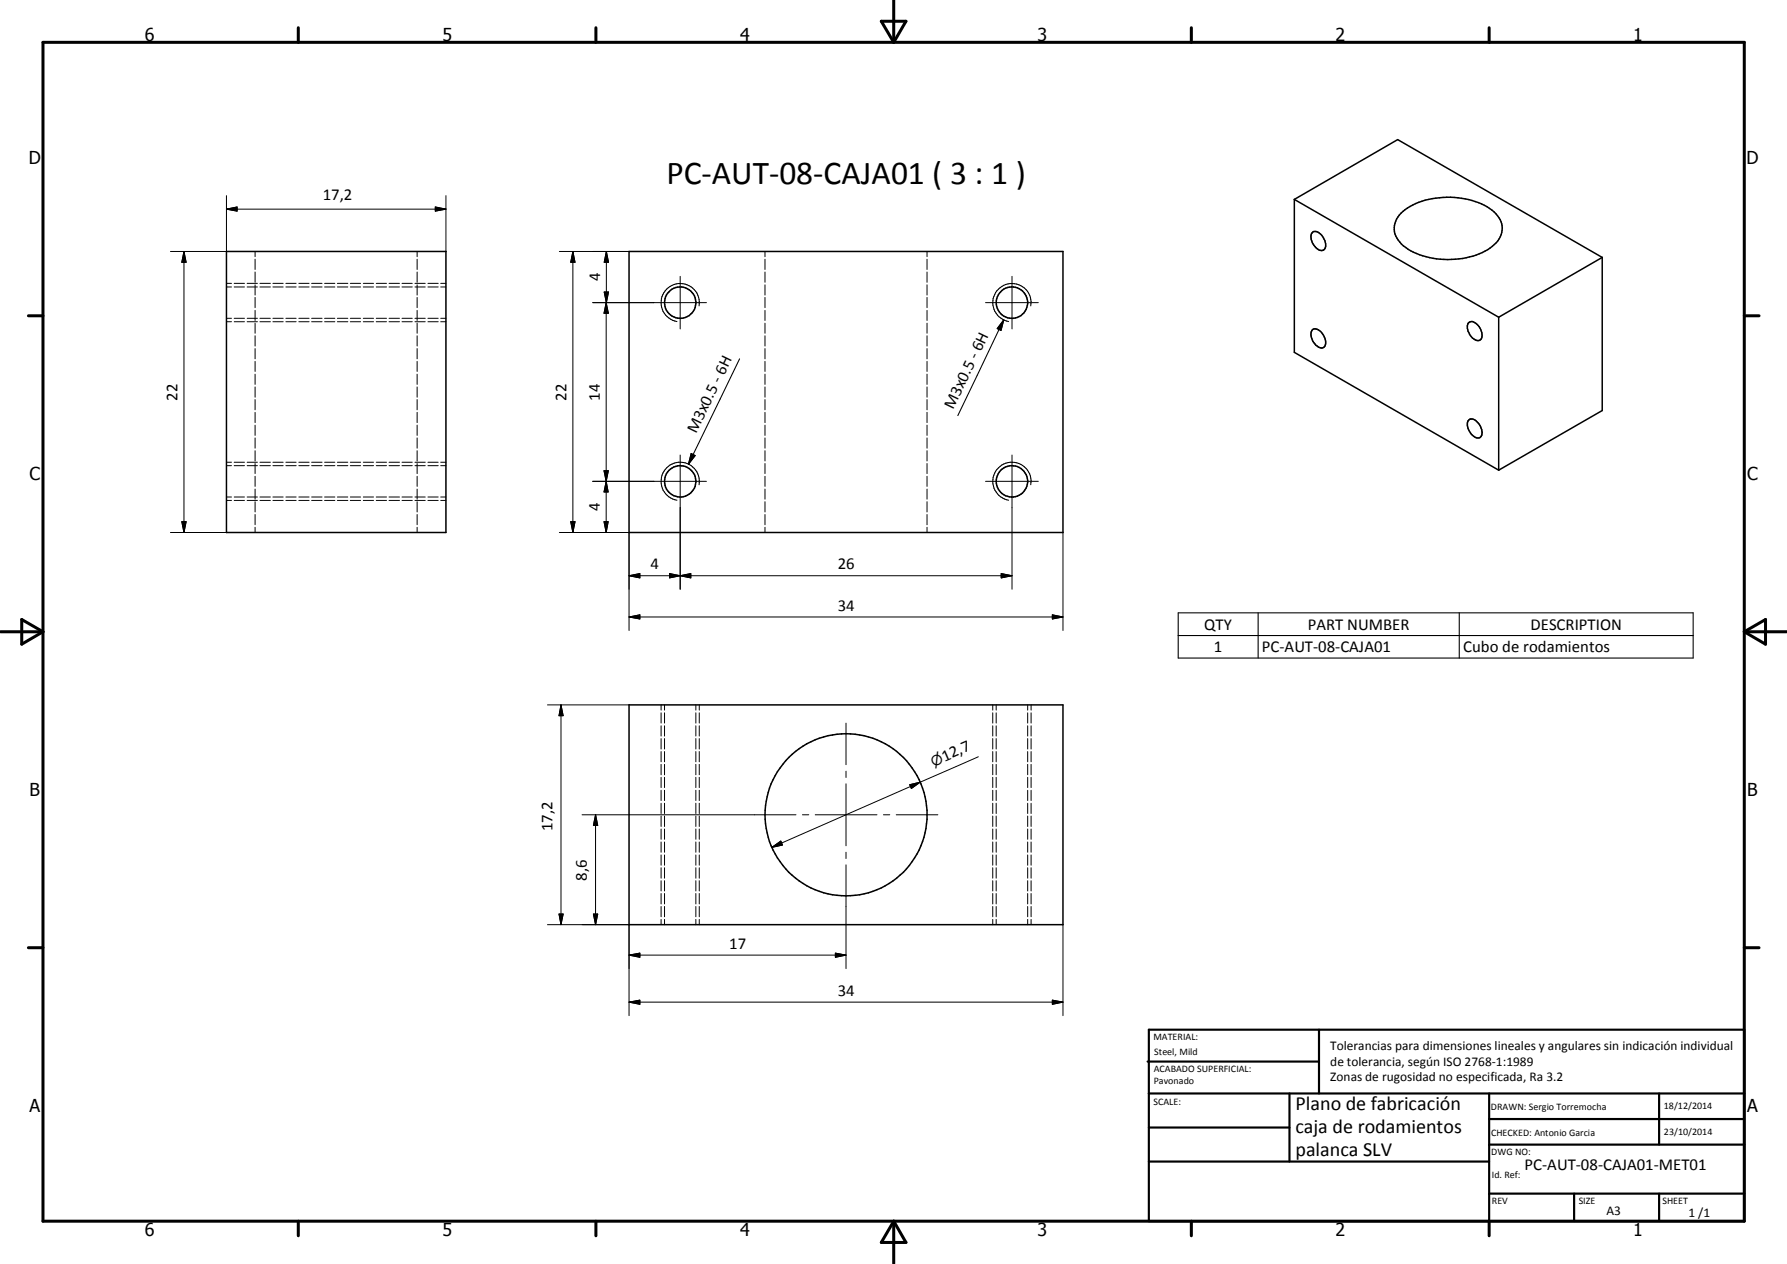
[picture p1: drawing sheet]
<svg xmlns="http://www.w3.org/2000/svg" width="420mm" height="297mm" viewBox="0 0 420 297" stroke-linecap="round" stroke-linejoin="round" font-family="sans-serif">
<g fill="none" stroke="#000" stroke-width=".35">
<path d="M53.2 59.1h51.6v66h-51.6zM147.9 59.1h102v66h-102zM304.3 46.9v35.9l48.1 27.7M304.3 46.9l48.1 27.6M304.3 46.9l24.3-14.1 48.1 27.7M308.6 54.7a1.7 1.7 0 0 1 2.4 .9 2.38 2.38 0 0 1 .2 3.2 1.78 1.78 0 0 1-2.3-1.1 2.72 2.72 0 0 1-.3-3zM329.4 50.1a15.3 15.3 0 0 1 10.8-3.7 17 17 0 0 1 11.1 3.4 4.9 4.9 0 0 1-.4 8.1 18.9 18.9 0 0 1-18.6 1.4 7.1 7.1 0 0 1-4.5-5.3 5.2 5.2 0 0 1 1.6-3.9zM308.6 77.5a1.57 1.57 0 0 1 2.2 .7l.6 1a1.72 1.72 0 0 1-.4 2.5 2.91 2.91 0 0 1-2.7-2.8v-.9zM345.2 76a1.27 1.27 0 0 1 2 .2 2.93 2.93 0 0 1 .9 3.6 1.79 1.79 0 0 1-2.4-.9l-.5-1a2.52 2.52 0 0 1 0-1.9zM352.4 74.5v36M376.7 60.5v36l-24.3 14M376.7 60.5l-24.3 14"/>
<path d="M345.2 98.9a1.42 1.42 0 0 1 2.3 .5 2.79 2.79 0 0 1 .6 3.3 1.7 1.7 0 0 1-2.4-1l-.4-.6a2.5 2.5 0 0 1-.1-2.2zM147.9 165.7h102v51.6h-102z"/>
<circle cx="159.9" cy="71.1" r="3.7"/>
<circle cx="237.9" cy="71.1" r="3.7"/>
<circle cx="159.9" cy="113.1" r="3.7"/>
<circle cx="237.9" cy="113.1" r="3.7"/>
<circle cx="198.9" cy="191.5" r="19.1"/>
</g>
<path d="M164.4 71.9a4.5 4.5 0 0 0-3.7-5.2 4.5 4.5 0 0 0-5.2 3.7 4.5 4.5 0 0 0 3.7 5.2M236 75.2l-.6 2.4-.9-.4zM236 75.2l-10.8 22.5M242.3 71.9a4.5 4.5 0 0 0-3.6-5.2 4.5 4.5 0 0 0-5.2 3.7 4.5 4.5 0 0 0 3.6 5.2M173.9 84.3l-12 24.8M162.5 106.6l.9 .5-1.5 2zM164.4 113.9a4.5 4.5 0 0 0-3.7-5.2 4.5 4.5 0 0 0-5.2 3.6 4.5 4.5 0 0 0 3.7 5.3M242.3 113.9a4.5 4.5 0 0 0-3.6-5.2 4.5 4.5 0 0 0-5.2 3.6 4.5 4.5 0 0 0 3.6 5.3M277 144h121.1v10.6h-121.1zM277 149.4h121.1M295.8 144v10.6M343.1 144v10.6" fill="none" stroke="#000" stroke-width=".25"/>
<g fill="none" stroke="#000" stroke-width=".24">
<path d="M43.3 59.1l.5 2.5h-1.1zM43.3 59.1v66M53.2 49.1l2.5-.5v1zM53.2 49.1h51.6M53.2 46v13.1h-13.1M60 59.1v1.2M98.1 59.1v1.2M102.4 48.6l2.4 .5-2.4 .5zM104.8 46v13.1M131.5 59.1h16.4M134.7 59.1l.5 2.5h-1zM134.7 59.1v66"/>
<path d="M142.6 59.1l.5 2.5h-1zM142.6 59.1l-.1 66M179.9 59.1v1.2M218 59.1v1.2M53.2 74.8h1.2M53.2 67.4h1.2M53.2 75.6h1.2M53.2 66.6h1.2M55.1 74.8h2.4M55.1 67.4h2.4M55.1 75.6h2.4M55.1 66.6h2.4"/>
<path d="M58.1 74.8h2.4M58.1 67.4h2.4M58.1 75.6h2.4M58.1 66.6h2.4M60 60.9v2.4M60 63.9v2.4M60 66.9v2.4M60 69.9v2.4M60 72.9v2.4M60 75.9v2.4M60 78.9v2.4M61.1 74.8h2.5"/>
<path d="M61.1 67.4h2.5M61.1 75.6h2.5M61.1 66.6h2.5M64.2 74.8h2.4M64.2 67.4h2.4M64.2 75.6h2.4M64.2 66.6h2.4M67.2 74.8h2.4M67.2 67.4h2.4M67.2 75.6h2.4M67.2 66.6h2.4M70.3 74.8h2.4"/>
<path d="M70.3 67.4h2.4M70.3 75.6h2.4M70.3 66.6h2.4M73.3 74.8h2.4M73.3 67.4h2.4M73.3 75.6h2.4M73.3 66.6h2.4M76.3 74.8h2.4M76.3 67.4h2.4M76.3 75.6h2.4M76.3 66.6h2.4M79.3 74.8h2.5"/>
<path d="M79.3 67.4h2.5M79.3 75.6h2.5M79.3 66.6h2.5M82.4 74.8h2.4M82.4 67.4h2.4M82.4 75.6h2.4M82.4 66.6h2.4M85.4 74.8h2.4M85.4 67.4h2.4M85.4 75.6h2.4M85.4 66.6h2.4M88.5 74.8h2.4"/>
<path d="M88.5 67.4h2.4M88.5 75.6h2.4M88.5 66.6h2.4M91.5 74.8h2.4M91.5 67.4h2.4M91.5 75.6h2.4M91.5 66.6h2.4M94.5 74.8h2.4M94.5 67.4h2.4M94.5 75.6h2.4M94.5 66.6h2.4M97.6 74.8h2.4"/>
<path d="M97.6 67.4h2.4M97.6 75.6h2.4M97.6 66.6h2.4M98.1 60.9v2.4M98.1 63.9v2.4M98.1 66.9v2.4M98.1 69.9v2.4M98.1 72.9v2.4M98.1 75.9v2.4M98.1 78.9v2.4M100.6 74.8h2.4M100.6 67.4h2.4"/>
<path d="M100.6 75.6h2.4M100.6 66.6h2.4M103.6 74.8h1.2M103.6 67.4h1.2M103.6 75.6h1.2M103.6 66.6h1.2M139.3 71.1h26.8M142.1 68.6h1l-.5 2.5zM142.1 68.6h1l-1.1 5h1zM142.5 71.1l.5 2.5h-1zM159.9 64.9v12.4M179.9 60.9v2.4"/>
<path d="M179.9 63.9v2.4M179.9 66.9v2.4M179.9 69.9v2.4M179.9 72.9v2.4M179.9 75.9v2.4M179.9 78.9v2.4M218 60.9v2.4M218 63.9v2.4M218 66.9v2.4M218 69.9v2.4M218 72.9v2.4M218 75.9v2.4"/>
<path d="M218 78.9v2.4M231.7 71.1h12.4M237.9 64.9v12.4M60 81.9v2.4M60 84.9v2.4M60 87.9v2.4M60 90.9v2.4M60 93.9v2.4M60 96.9v2.4M60 99.9v2.4M98.1 81.9v2.4M98.1 84.9v2.4"/>
<path d="M98.1 87.9v2.4M98.1 90.9v2.4M98.1 93.9v2.4M98.1 96.9v2.4M98.1 99.9v2.4M179.9 81.9v2.4M179.9 84.9v2.4M179.9 87.9v2.4M179.9 90.9v2.4M179.9 93.9v2.4M179.9 96.9v2.4M179.9 99.9v2.4"/>
<path d="M218 81.9v2.4M218 84.9v2.4M218 87.9v2.4M218 90.9v2.4M218 93.9v2.4M218 96.9v2.4M218 99.9v2.4M53.2 116.8h1.2M53.2 109.4h1.2M53.2 117.6h1.2M53.2 108.6h1.2M55.1 116.8h2.4"/>
<path d="M55.1 109.4h2.4M55.1 117.6h2.4M55.1 108.6h2.4M58.1 116.8h2.4M58.1 109.4h2.4M58.1 117.6h2.4M58.1 108.6h2.4M60 102.9v2.4M60 105.9v2.4M60 108.9v2.4M60 111.9v2.4M60 114.9v2.4"/>
<path d="M60 117.9v2.4M61.1 116.8h2.5M61.1 109.4h2.5M61.1 117.6h2.5M61.1 108.6h2.5M64.2 116.8h2.4M64.2 109.4h2.4M64.2 117.6h2.4M64.2 108.6h2.4M67.2 116.8h2.4M67.2 109.4h2.4M67.2 117.6h2.4"/>
<path d="M67.2 108.6h2.4M70.3 116.8h2.4M70.3 109.4h2.4M70.3 117.6h2.4M70.3 108.6h2.4M73.3 116.8h2.4M73.3 109.4h2.4M73.3 117.6h2.4M73.3 108.6h2.4M76.3 116.8h2.4M76.3 109.4h2.4M76.3 117.6h2.4"/>
<path d="M76.3 108.6h2.4M79.3 116.8h2.5M79.3 109.4h2.5M79.3 117.6h2.5M79.3 108.6h2.5M82.4 116.8h2.4M82.4 109.4h2.4M82.4 117.6h2.4M82.4 108.6h2.4M85.4 116.8h2.4M85.4 109.4h2.4M85.4 117.6h2.4"/>
<path d="M85.4 108.6h2.4M88.5 116.8h2.4M88.5 109.4h2.4M88.5 117.6h2.4M88.5 108.6h2.4M91.5 116.8h2.4M91.5 109.4h2.4M91.5 117.6h2.4M91.5 108.6h2.4M94.5 116.8h2.4M94.5 109.4h2.4M94.5 117.6h2.4"/>
<path d="M94.5 108.6h2.4M97.6 116.8h2.4M97.6 109.4h2.4M97.6 117.6h2.4M97.6 108.6h2.4M98.1 102.9v2.4M98.1 105.9v2.4M98.1 108.9v2.4M98.1 111.9v2.4M98.1 114.9v2.4M98.1 117.9v2.4M100.6 116.8h2.4"/>
<path d="M100.6 109.4h2.4M100.6 117.6h2.4M100.6 108.6h2.4M103.6 116.8h1.2M103.6 109.4h1.2M103.6 117.6h1.2M103.6 108.6h1.2M139.3 113.1h26.8M142 110.6h1l-.5 2.5zM142 110.6h1l-1 5h1zM142.5 113.1l.5 2.5h-1zM159.9 106.9v31.6"/>
<path d="M179.9 102.9v2.4M179.9 105.9v2.4M179.9 108.9v2.4M179.9 111.9v2.4M179.9 114.9v2.4M179.9 117.9v2.4M218 102.9v2.4M218 105.9v2.4M218 108.9v2.4M218 111.9v2.4M218 114.9v2.4M218 117.9v2.4"/>
<path d="M231.7 113.1h12.4M237.9 106.9v31.6M40.1 125.1h13.1M42.7 122.6h1.1l-.5 2.5zM60 120.9v2.4M60 123.9v1.2M98.1 120.9v2.4M98.1 123.9v1.2M131.5 125.1h16.4v23.1M134.2 122.6h1l-.5 2.5zM142 122.6h1l-.5 2.5zM147.9 135.3l2.5-.5v1z"/>
<path d="M147.9 135.3h90M157.4 134.8l2.5 .5-2.5 .5zM157.4 134.8l5 1v-1l-5 1zM159.9 135.3l2.5-.5v1zM179.9 120.9v2.4M179.9 123.9v1.2M218 120.9v2.4M218 123.9v1.2M235.4 134.8l2.5 .5-2.5 .5zM249.9 125.1v23.1M147.9 145l2.5-.5v1zM147.9 145h102"/>
<path d="M247.4 144.5l2.5 .5-2.5 .5zM128.7 165.7h19.2M131.9 165.7l.5 2.5h-1zM131.9 165.7v51.6M155.4 165.7v1.2M155.4 167.5v2.4M155.4 170.6v2.4M155.4 173.6v2.4M155.4 176.6v2.4M155.4 179.6v2.5M156.2 165.7v1.2M156.2 167.5v2.4"/>
<path d="M156.2 170.6v2.4M156.2 173.6v2.4M156.2 176.6v2.4M156.2 179.6v2.5M163.6 165.7v1.2M163.6 167.5v2.4M163.6 170.6v2.4M163.6 173.6v2.4M163.6 176.6v2.4M163.6 179.6v2.5M164.4 165.7v1.2M164.4 167.5v2.4"/>
<path d="M164.4 170.6v2.4M164.4 173.6v2.4M164.4 176.6v2.4M164.4 179.6v2.5M198.9 169.9v9.8M230 177.8l-13.6 6M233.4 165.7v1.2M233.4 167.5v2.4M233.4 170.6v2.4M233.4 173.6v2.4M233.4 176.6v2.4M233.4 179.6v2.5"/>
<path d="M234.2 165.7v1.2M234.2 167.5v2.4M234.2 170.6v2.4M234.2 173.6v2.4M234.2 176.6v2.4M234.2 179.6v2.5M241.6 165.7v1.2M241.6 167.5v2.4M241.6 170.6v2.4M241.6 173.6v2.4M241.6 176.6v2.4M241.6 179.6v2.5"/>
<path d="M242.4 165.7v1.2M242.4 167.5v2.4M242.4 170.6v2.4M242.4 173.6v2.4M242.4 176.6v2.4M242.4 179.6v2.5M136.9 191.5h50.2M140 191.5l.5 2.5h-1zM140 191.5v25.8M155.4 182.7v2.4M155.4 185.7v2.4M155.4 188.8v2.4"/>
<path d="M155.4 191.8v2.4M155.4 194.8v2.4M155.4 197.9v2.4M156.2 182.7v2.4M156.2 185.7v2.4M156.2 188.8v2.4M156.2 191.8v2.4M156.2 194.8v2.4M156.2 197.9v2.4M163.6 182.7v2.4M163.6 185.7v2.4M163.6 188.8v2.4"/>
<path d="M163.6 191.8v2.4M163.6 194.8v2.4M163.6 197.9v2.4M164.4 182.7v2.4M164.4 185.7v2.4M164.4 188.8v2.4M164.4 191.8v2.4M164.4 194.8v2.4M164.4 197.9v2.4M181.5 199.1l2.1-1.4 .4 .9zM188.7 191.5h1.4M191.7 191.5h14.5"/>
<path d="M198.9 181.2v1.5M198.9 184.2v14.6M207.7 191.5h1.5M210.7 191.5h9.8M213.9 184.4l2.5-.6-2.1 1.5zM216.4 183.8l-34.9 15.3M233.4 182.7v2.4M233.4 185.7v2.4M233.4 188.8v2.4M233.4 191.8v2.4M233.4 194.8v2.4M233.4 197.9v2.4"/>
<path d="M234.2 182.7v2.4M234.2 185.7v2.4M234.2 188.8v2.4M234.2 191.8v2.4M234.2 194.8v2.4M234.2 197.9v2.4M241.6 182.7v2.4M241.6 185.7v2.4M241.6 188.8v2.4M241.6 191.8v2.4M241.6 194.8v2.4M241.6 197.9v2.4"/>
<path d="M242.4 182.7v2.4M242.4 185.7v2.4M242.4 188.8v2.4M242.4 191.8v2.4M242.4 194.8v2.4M242.4 197.9v2.4M128.7 217.3h19.2v21.4M131.4 214.8h1l-.5 2.5zM139.5 214.8h1l-.5 2.5zM155.4 200.9v2.4M155.4 203.9v2.5M155.4 207v2.4"/>
<path d="M155.4 210v2.4M155.4 213v2.4M155.4 216.1v1.2M156.2 200.9v2.4M156.2 203.9v2.5M156.2 207v2.4M156.2 210v2.4M156.2 213v2.4M156.2 216.1v1.2M163.6 200.9v2.4M163.6 203.9v2.5M163.6 207v2.4"/>
<path d="M163.6 210v2.4M163.6 213v2.4M163.6 216.1v1.2M164.4 200.9v2.4M164.4 203.9v2.5M164.4 207v2.4M164.4 210v2.4M164.4 213v2.4M164.4 216.1v1.2M198.9 200.3v1.5M198.9 203.2v24.4M233.4 200.9v2.4"/>
<path d="M233.4 203.9v2.5M233.4 207v2.4M233.4 210v2.4M233.4 213v2.4M233.4 216.1v1.2M234.2 200.9v2.4M234.2 203.9v2.5M234.2 207v2.4M234.2 210v2.4M234.2 213v2.4M234.2 216.1v1.2M241.6 200.9v2.4"/>
<path d="M241.6 203.9v2.5M241.6 207v2.4M241.6 210v2.4M241.6 213v2.4M241.6 216.1v1.2M242.4 200.9v2.4M242.4 203.9v2.5M242.4 207v2.4M242.4 210v2.4M242.4 213v2.4M242.4 216.1v1.2M249.9 217.3v21.4"/>
<path d="M147.9 235.5l2.5-.5v1zM147.9 224.5l2.5-.5v1zM147.9 235.5h102M147.9 224.5h51M196.4 224l2.5 .5-2.5 .5zM247.4 235l2.5 .5-2.5 .5z"/>
</g>
<g fill="none" stroke="#000" stroke-width=".71">
<path d="M10.1 9.9h400v277.1h-400zM70.1 6.5v3.4M140.1 6.5v3.4M207.2 5h5.8l-2.9 4.9zM210.1 0v9.9M280.1 6.5v3.4M350.1 6.5v3.4M6.7 74.2h3.4M410.1 74.2h3.5M.1 148.5h10M5.1 145.6l5 2.9-5 2.9zM410.1 148.5h10"/>
<path d="M410.1 148.5l5-2.9v5.8zM6.7 222.7h3.4M410.1 222.7h3.5M70.1 287v3.4M140.1 287v3.4M210.1 287v10M210.1 287l2.9 5h-5.8zM280.1 287v3.4M350.1 287v3.4"/>
</g>
<g fill="none" stroke="#000" stroke-width=".51">
<path d="M269.8 249.5h40.3M270.1 242h140v45h-140zM270.1 257h140M303.2 257v16M310.1 242v15M350.1 257v30M390.1 257v12M270.1 265h33.1M270.1 273h80M350.1 269h60M350.1 263h60M350.1 280.5h60"/>
<path d="M370.1 280.5v6.5M390.1 280.5v6.5"/>
</g>
<g fill="#000">
<path d="M53.2 49.1l2.5-.5v1zM102.4 48.6l2.4 .5-2.4 .5zM43.3 59.1l.5 2.5h-1.1zM134.7 59.1l.5 2.5h-1zM142.1 68.6h1l-.5 2.5zM142.5 71.1l.5 2.5h-1zM142.6 59.1l.5 2.5h-1zM236 75.2l-.6 2.4-.9-.4zM142 110.6h1l-.5 2.5zM142.5 113.1l.5 2.5h-1zM162.5 106.6l.9 .5-1.5 2zM42.7 122.6h1.1l-.5 2.5z"/>
<path d="M134.2 122.6h1l-.5 2.5zM142 122.6h1l-.5 2.5zM147.9 135.3l2.5-.5v1zM157.4 134.8l2.5 .5-2.5 .5zM159.9 135.3l2.5-.5v1zM235.4 134.8l2.5 .5-2.5 .5zM147.9 145l2.5-.5v1zM247.4 144.5l2.5 .5-2.5 .5zM131.9 165.7l.5 2.5h-1zM140 191.5l.5 2.5h-1zM181.5 199.1l2.1-1.4 .4 .9zM213.9 184.4l2.5-.6-2.1 1.5z"/>
<path d="M131.4 214.8h1l-.5 2.5zM139.5 214.8h1l-.5 2.5zM147.9 235.5l2.5-.5v1zM147.9 224.5l2.5-.5v1zM196.4 224l2.5 .5-2.5 .5zM247.4 235l2.5 .5-2.5 .5z"/>
</g>
<text font-size="7.9" x="156.7" y="43.2">PC-AUT-08-CAJA01 ( 3 : 1 )</text>
<g font-size="4.7">
<text x="304.6" y="260.8">Plano de fabricación</text>
<text x="304.6" y="266.2">caja de rodamientos</text>
<text x="304.6" y="271.6">palanca SLV</text>
</g>
<g font-size="4.2">
<text x="34" y="9.6">6</text>
<text x="104" y="9.6">5</text>
<text x="174" y="9.6">4</text>
<text x="244" y="9.6">3</text>
<text x="314" y="9.6">2</text>
<text x="384" y="9.6">1</text>
<text x="6.8" y="38.7">D</text>
<text x="410.6" y="38.7">D</text>
<text x="7" y="112.9">C</text>
<text x="410.8" y="112.9">C</text>
<text x="7" y="187.1">B</text>
<text x="410.8" y="187.1">B</text>
<text x="7" y="261.4">A</text>
<text x="410.8" y="261.4">A</text>
<text x="34" y="290.4">6</text>
<text x="104" y="290.4">5</text>
<text x="174" y="290.4">4</text>
<text x="244" y="290.4">3</text>
<text x="314" y="290.4">2</text>
<text x="384" y="290.4">1</text>
</g>
<g font-size="3.9">
<text x="75.9" y="47.1">17,2</text>
<text x="141.1" y="66.1" transform="rotate(-90 141.1 66.1)">4</text>
<text x="41.7" y="94.1" transform="rotate(-90 41.7 94.1)">22</text>
<text x="133.2" y="94.1" transform="rotate(-90 133.2 94.1)">22</text>
<text x="141" y="94.1" transform="rotate(-90 141 94.1)">14</text>
<text x="163.7" y="101.9" transform="rotate(-64 163.7 101.9)">M3x0.5 - 6H</text>
<text x="224.1" y="96.4" transform="rotate(-64 224.1 96.4)">M3x0.5 - 6H</text>
<text x="141" y="120.1" transform="rotate(-90 141 120.1)">4</text>
<text x="153" y="133.8">4</text>
<text x="197" y="133.8">26</text>
<text x="197" y="143.5">34</text>
<text x="283.2" y="148">QTY</text>
<text x="307.5" y="148">PART NUMBER</text>
<text x="359.9" y="148">DESCRIPTION</text>
<text x="285.4" y="153.2">1</text>
<text x="296.7" y="153.2">PC-AUT-08-CAJA01</text>
<text x="344" y="153.3">Cubo de rodamientos</text>
<text x="222.1" y="179" transform="rotate(-24 222.1 179)">12,7</text>
<text x="129.9" y="195.3" transform="rotate(-90 129.9 195.3)">17,2</text>
<text x="138" y="207" transform="rotate(-90 138 207)">8,6</text>
<text x="171.4" y="222.9">17</text>
<text x="197" y="234">34</text>
<text x="358.5" y="275">PC-AUT-08-CAJA01-MET01</text>
</g>
<text font-size="3.3" x="219.5" y="180.1" transform="rotate(-24 219.5 180.1)">n</text>
<g font-size="3.1">
<text x="312.7" y="246.8">Tolerancias para dimensiones lineales y angulares sin indicación individual</text>
<text x="312.7" y="250.4">de tolerancia, según ISO 2768-1:1989</text>
<text x="312.7" y="254">Zonas de rugosidad no especificada, Ra 3.2</text>
<text x="377.7" y="285.6">A3</text>
<text x="397" y="285.9">1 /1</text>
</g>
<g font-size="2.4">
<text x="271.2" y="244.4">MATERIAL:</text>
<text x="271.3" y="252">ACABADO SUPERFICIAL:</text>
<text x="271.4" y="247.9">Steel, Mild</text>
<text x="271.3" y="254.6">Pavonado</text>
<text x="271.2" y="259.7">SCALE:</text>
<text x="350.6" y="260.8">DRAWN: Sergio Torremocha</text>
<text x="391.2" y="260.6">18/12/2014</text>
<text x="350.6" y="267">CHECKED: Antonio Garcia</text>
<text x="391.2" y="266.7">23/10/2014</text>
<text x="350.6" y="271.4">DWG NO:</text>
<text x="350.8" y="276.9">Id. Ref:</text>
<text x="350.8" y="282.8">REV</text>
<text x="371.2" y="282.9">SIZE</text>
<text x="390.9" y="282.9">SHEET</text>
</g>
</svg>
